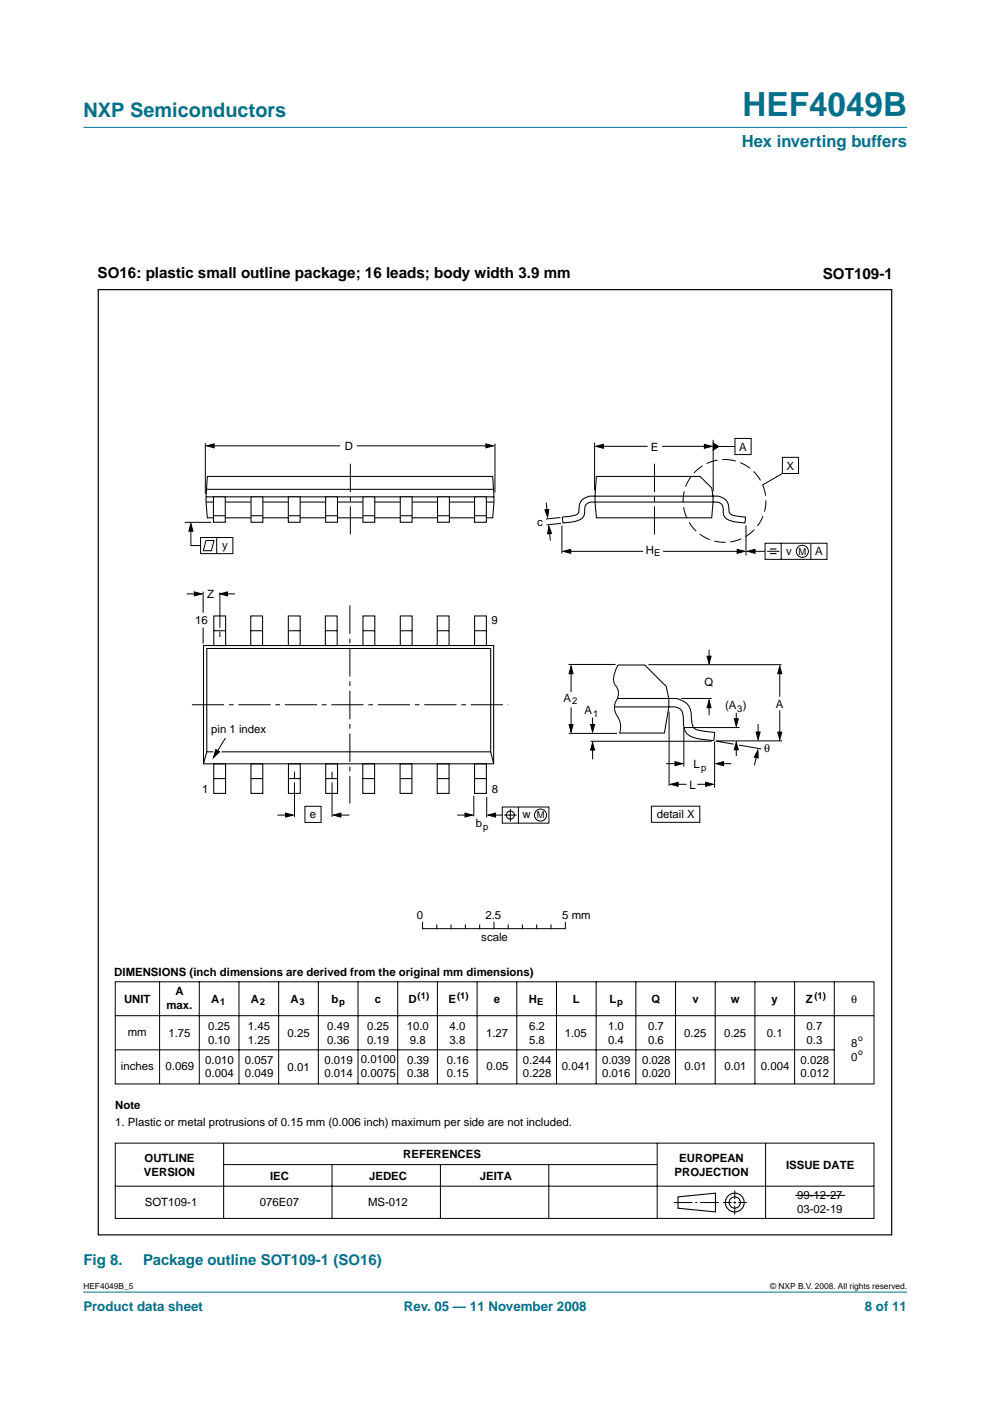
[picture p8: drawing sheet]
<svg xmlns="http://www.w3.org/2000/svg" width="210mm" height="297mm" viewBox="0 0 210 297" stroke-linecap="round" stroke-linejoin="round" font-family="sans-serif">
<g fill="#00708a" stroke="#00708a" stroke-width=".21">
<path d="M17.7 273.9h174.6z"/>
<path d="M17.7 27h174.6z"/>
</g>
<path d="M43.7 106.4h61z" fill="#fff" stroke="#000" stroke-width=".22"/>
<g fill="none" stroke="#000" stroke-width=".21">
<path d="M43.5 93.9v10.8M44.8 94.5h27.3M75.6 94.5h28.1M104.9 94v10.4M126.1 93.9v10.1M127.1 94.6h10.2M140.4 94.6h9.7M151.2 93.3v10.9M151.8 94.7h4M155.8 93h3.5v3.4h-3.5zM165.9 97h3.4v3.4h-3.4zM115.8 106.6l.3 2.5"/>
<path d="M116.4 112.1l.3 2.5M118.8 109.7l-3 .3M118.9 111l-3 .3M119.1 111.4v6M120.2 116.9h16.2M140.6 116.9h16.3M158.2 111.4v6.4M159.4 116.9h2.8M162.2 115.2h13.1v3.4h-13.1zM162.6 116.9h2.7M165.6 115.2v3.4M165.9 100.4l-4.2 2.4"/>
<path d="M171.9 115.2v3.4M39.6 125.9h2.6M43.1 125.4v4.5M46.6 125.6v7.5M46.6 133.9v1.2M47.2 125.9h2.6M150.3 137.8v2.3M120.5 140.9h10M120.6 155.5h10.2M121.1 141.8v4.9M121.1 150v4.5M125.2 157.2h25.7"/>
<path d="M125.6 152.2v2.5M125.6 158.4v2.6M131 141a4.9 4.9 0 0 0-.7 4 3 3 0 0 1 .1 4 3.5 3.5 0 0 0 .8 3.4 4 4 0 0 1 .2 3M137.5 140.9h28.2M141.9 150.9v15.7M144.5 148.1h6.4M145 154.3v8.2M145 154.3h11.8M150.3 149.1v2.5M151.5 157.2v9.8M151.7 157.1l3.9 .7M151.9 157.1h13.9"/>
<path d="M156.1 151.2v1.9M156.1 158.4v1.9M156.7 158l4.7 .8M160.5 159.7l-.5 2.5M160.7 153.5v2.6M165.3 142.1v5.6M165.3 150.6v5.3M58.8 172.8h2.6M62.4 163.6v1.4M62.4 165.9v7.3M64.7 171h3.4v3.4h-3.4zM70.4 163.6v1.4"/>
<path d="M70.4 165.9v7.3M71.5 172.8h2.6M96.9 172.8h2.6M100.5 168.7v4.4M103.2 169v4.3M104.4 172.8h2.1M106.5 171.1h9.9v3.4h-9.9zM106.9 172.8h2.6M108.2 171.5v2.7M109.9 171.1v3.4M138.1 170.9h10.3v3.4h-10.3zM141.2 161.9h2.3"/>
<path d="M143 166.3h2.6M147.8 166.3h2.6M152.7 161.9h2.4"/>
<circle cx="170.1" cy="116.9" r="1.28"/>
<circle cx="108.2" cy="172.8" r=".86"/>
<circle cx="114.6" cy="172.8" r="1.28"/>
</g>
<g fill="#000" stroke="#000" stroke-width=".21">
<path d="M43.8 94.5l1.6-.4v.9zM103 94.1l1.6 .4-1.6 .5zM126.3 94.6l1.6-.4v.9zM149.3 94.2l1.6 .4-1.6 .5zM151.2 93.9l1.2 .8-1.2 .7zM115.5 108.1l.9-.1-.3 1.6zM116.4 111.6l.6 1.5-.9 .1zM119.4 116.9l1.6-.4v.8zM156.3 116.5l1.6 .4-1.6 .4zM158.5 116.9l1.6-.4v.8zM41.2 125.5l1.6 .4-1.6 .4zM46.6 125.9l1.6-.4v.8z"/>
<path d="M149.9 139.1h.9l-.5 1.6zM121.1 141.3l.4 1.5h-.8zM120.7 153.6h.8l-.4 1.6zM125.6 157.4l.5 1.6h-.9zM125.2 153.6h.9l-.5 1.6zM150.3 148.5l.5 1.6h-.9zM156.1 157.4l.4 1.6h-.8zM155.7 152.4h.8l-.4 1.6zM160.3 155.2h.9l-.5 1.6zM165.3 141.3l.5 1.5h-.9zM164.9 155.2h.9l-.5 1.6zM60.6 172.4l1.6 .4-1.6 .4z"/>
<path d="M70.7 172.8l1.6-.4v.8zM98.6 172.4l1.6 .4-1.6 .4zM103.5 172.8l1.6-.4v.8zM143.1 161.5l1.6 .4-1.6 .4zM142.2 166.3l1.6-.4v.8zM149.6 165.9l1.6 .4-1.6 .4zM151.8 161.9l1.6-.4v.8zM160.7 159.1l.1 1.6-.9-.2z"/>
</g>
<path d="M163.3 116.4h1.3M163.3 117.4h1.3" fill="none" stroke="#000" stroke-width=".24"/>
<path d="M40.7 149.4h67" fill="none" stroke="#000" stroke-width=".21" stroke-dasharray="6.8 1 1 1" stroke-linecap="butt"/>
<path d="M74.3 98.3v15M138.8 98.3v15M74.2 128.4v42" fill="none" stroke="#000" stroke-width=".21" stroke-dasharray="6 1 1 1" stroke-linecap="butt"/>
<circle cx="153.6" cy="106.2" r="8.8" fill="none" stroke="#000" stroke-width=".21" stroke-dasharray="2.4 1" stroke-linecap="butt"/>
<g fill="none" stroke="#000" stroke-width=".22">
<path d="M43.7 105.3h61M43.8 103.7h60.8M44 101h60.5l.2 4.3-.2 4.5h-60.5l-.3-3.4zM126.2 106.4a1.7 1.7 0 0 0-2.2 1.9 2.03 2.03 0 0 1-1.9 2.2l-2.7 .4-.2-1.2 .5-.1a4.8 4.8 0 0 0 2.9-.8l.2-.9a2.8 2.8 0 0 1 3.4-2.7h24.9a2.87 2.87 0 0 1 3.4 2.1 2.17 2.17 0 0 0 .3 1.7l.9 .3 2.4 .4-.1 1.1-.3 .1a5.5 5.5 0 0 1-4.1-1.4l-.3-1.2a1.67 1.67 0 0 0-2.1-1.9M126.4 101h22l2.5 2.5 .3 1.7v1.2l-.3 3.4h-24.5l-.2-4.6zM43.1 136.9h61.6v25h-61.6zM43.8 137.5h60.2v21.9h-60.2zM45.3 130.6h2.5v6.3h-2.5zM45.3 133.7h2.5M53.2 130.6h2.5v6.3h-2.5zM53.2 133.7h2.5M61.1 130.6h2.5v6.3h-2.5z"/>
<path d="M61.1 133.7h2.5M69 130.6h2.5v6.3h-2.5zM69 133.7h2.5M77 130.6h2.5v6.3h-2.5zM77 133.7h2.5M84.9 130.6h2.5v6.3h-2.5zM84.9 133.7h2.5M92.7 130.6h2.5v6.3h-2.5zM92.7 133.7h2.5M100.6 130.6h2.5v6.3h-2.5zM100.6 133.7h2.5M43.8 159.4l-.7 2.5"/>
<path d="M104 159.4l.7 2.5M130.9 148.1h10.9a4.1 4.1 0 0 1 4.6 2.5l.3 2.5a1.69 1.69 0 0 0 1.8 1.8l3 .4-.1 1.6a11.9 11.9 0 0 1-5.5-1.1 3.5 3.5 0 0 1-1-2.9 2.51 2.51 0 0 0-1-2.8l-.6-.2h-1.6M131 141h5.7l4.5 4.5 .6 2.6v1.8l-.9 5.5h-9.6M45.3 161.9h2.5v6.3h-2.5zM45.3 165.1h2.5M53.2 161.9h2.5v6.3h-2.5zM53.3 165.1h2.5M61.2 161.9h2.5v6.3h-2.5zM61.2 165.1h2.5M69.1 161.9h2.5v6.3h-2.5zM69.1 165.1h2.5M76.9 161.9h2.5v6.3h-2.5z"/>
<path d="M76.9 165.1h2.5M84.8 161.9h2.5v6.3h-2.5zM84.8 165.1h2.5M92.7 161.9h2.5v6.3h-2.5zM92.7 165.1h2.5M100.6 161.9h2.5v6.3h-2.5zM100.6 165.1h2.5"/>
</g>
<path d="M69 105.3h2.6v5.4h-2.6z" fill="#fff" stroke="#000" stroke-width=".22"/>
<path d="M69 109.3h2.6" fill="none" stroke="#000" stroke-width=".22"/>
<path d="M61.1 105.3h2.5v5.4h-2.5z" fill="#fff" stroke="#000" stroke-width=".22"/>
<path d="M61.1 109.3h2.5" fill="none" stroke="#000" stroke-width=".22"/>
<path d="M53.2 105.3h2.5v5.4h-2.5z" fill="#fff" stroke="#000" stroke-width=".22"/>
<path d="M53.2 109.3h2.5" fill="none" stroke="#000" stroke-width=".22"/>
<path d="M45.3 105.3h2.5v5.4h-2.5z" fill="#fff" stroke="#000" stroke-width=".22"/>
<path d="M45.3 109.3h2.5" fill="none" stroke="#000" stroke-width=".22"/>
<g fill="#fff" stroke="#000" stroke-width=".22">
<path d="M92.8 105.3h2.5v5.4h-2.5z"/>
<path d="M76.9 105.3h2.6v5.4h-2.6z"/>
<path d="M84.9 105.3h2.5v5.4h-2.5z"/>
</g>
<path d="M84.9 109.3h2.5" fill="none" stroke="#000" stroke-width=".22"/>
<path d="M100.6 105.3h2.5v5.4h-2.5z" fill="#fff" stroke="#000" stroke-width=".22"/>
<path d="M76.9 109.3h2.6M92.8 109.3h2.5M100.6 109.3h2.5" fill="none" stroke="#000" stroke-width=".22"/>
<path d="M40.5 111l.4 1.6h-.9z" fill="#000" stroke="#000" stroke-width=".21"/>
<path d="M39.2 110.7h5.6M40.5 111.7v4h2M42.5 114h6.9v3.4h-6.9zM43.7 114.6h1.7l-.6 2.2h-1.7zM45.9 114v3.4" fill="none" stroke="#000" stroke-width=".21"/>
<path d="M45.4 158.4l1.7 .9-2.1 1.8z" fill="#fff"/>
<g fill="none" stroke="#000" stroke-width=".21">
<path d="M43.1 133v3.5M47.8 156.5l-2.6 4.1M89.6 195.6v1.3M89.6 196.9h30.2M92.6 196.1v.8M95.6 196.1v.8M98.7 196.1v.8M101.7 196.1v.8M104.7 195.5v1.4M107.7 196.1v.8M110.8 196.1v.8M113.8 196.1v.8"/>
<path d="M116.8 196.1v.8M119.9 195.6v1.3M24.4 208.2h160.9v21.6h-160.9zM24.5 215.3h160.8M33.8 208.2v21.6M42.3 208.2v21.6M50.7 208.2v21.6M59.1 208.2v21.6M67.5 208.2v21.6M75.9 208.2v21.6M84.3 208.2v21.6M92.7 208.2v21.6"/>
<path d="M101.2 208.2v21.6M109.6 208.2v21.6M118 208.2v21.6M126.4 208.2v21.6M134.8 208.2v21.6M143.2 208.2v21.6M151.6 208.2v21.6M160.1 208.2v21.6M168.5 208.2v21.6M176.9 208.2v21.6M24.5 222.6h152.4M24.4 242.4h160.9v15.9h-160.9z"/>
<path d="M24.4 251.5h160.9M47.4 242.4v15.9M47.4 246.9h91.9M70.4 246.9v11.4M93.4 246.9v11.4M116.4 246.9v11.4M139.3 242.4v15.9M142.9 255h3.9M147.4 255h.4M148.4 255h4M153.3 255h1.8M155.5 255h.6"/>
<path d="M155.8 252.4v1.8M155.8 254.7v.5M155.8 255.7v1.8M156.5 255h1.9M162.3 242.4v15.9M168.6 253.5h10.6"/>
</g>
<path d="M45.8 158.9l.8 .5-1.4 1.2z" fill="#000" stroke="#000" stroke-width=".21"/>
<g fill="none" stroke="#000" stroke-width=".23">
<path d="M143.7 253.8l8-.8v4l-8-.8z"/>
<circle cx="155.8" cy="255" r="1.2"/>
<circle cx="155.8" cy="255" r="1.99"/>
</g>
<g fill="#fff" stroke="#000" stroke-width=".22">
<path d="M126.2 106.4h25z"/>
<path d="M130.3 149.9h11.4z"/>
</g>
<path d="M20.8 61.4h168.3v200.4h-168.3z" fill="none" stroke="#000" stroke-width=".25"/>
<text font-size="7.1" fill="#00708a" x="157.4" y="24.7">HEF4049B</text>
<text font-size="4.2" fill="#00708a" x="17.7" y="24.9">NXP Semiconductors</text>
<text font-size="3.5" fill="#00708a" x="157.3" y="31.1">Hex inverting buffers</text>
<g font-size="3.2">
<text x="20.7" y="59">SO16: plastic small outline package; 16 leads; body width 3.9 mm</text>
<text x="174.5" y="59.1">SOT109-1</text>
</g>
<g font-size="3.2" fill="#00708a">
<text x="17.7" y="268.3">Fig 8.</text>
<text x="30.4" y="268.3">Package outline SOT109-1 (SO16)</text>
</g>
<g font-size="2.8" fill="#00708a">
<text x="17.7" y="278">Product data sheet</text>
<text x="85.6" y="278">Rev. 05 — 11 November 2008</text>
<text x="183.4" y="278">8 of 11</text>
</g>
<g font-size="2.4">
<text x="73.1" y="95.4">D</text>
<text x="138" y="95.5">E</text>
<text x="156.7" y="95.6">A</text>
<text x="166.8" y="99.6">X</text>
<text x="113.9" y="111.5">c</text>
<text x="47.1" y="116.4">y</text>
<text x="136.9" y="117.5">H</text>
<text x="166.7" y="117.6">v</text>
<text x="172.8" y="117.8">A</text>
<text x="43.9" y="126.7">Z</text>
<text x="41.4" y="132.2">16</text>
<text x="104.2" y="132.3">9</text>
<text x="119.5" y="148.9">A</text>
<text x="149.4" y="145.5">Q</text>
<text x="44.8" y="155.5">pin 1 index</text>
<text x="124" y="151.5">A</text>
<text x="153.8" y="150.4">(A )</text>
<text x="164.5" y="150.2">A</text>
<text x="162" y="159.4">θ</text>
<text x="146.2" y="167.2">L</text>
<text x="147" y="162.9">L</text>
<text x="42.9" y="168.2">1</text>
<text x="65.7" y="173.4">e</text>
<text x="104.2" y="168.2">8</text>
<text x="110.8" y="173.5">w</text>
<text x="139.2" y="173.5">detail X</text>
<text x="100.9" y="175.4">b</text>
<text x="88.3" y="194.8">0</text>
<text x="102.9" y="194.8">2.5</text>
<text x="119.2" y="194.8">5 mm</text>
<text x="102" y="199.6">scale</text>
<text x="24.2" y="207">DIMENSIONS (inch dimensions are derived from the original mm dimensions)</text>
<text x="26.3" y="212.7">UNIT</text>
<text x="35.3" y="213.9">max.</text>
<text x="37.2" y="211">A</text>
<text x="44.8" y="212.7">A</text>
<text x="53.2" y="212.7">A</text>
<text x="61.6" y="212.7">A</text>
<text x="70.3" y="212.7">b</text>
<text x="79.5" y="212.7">c</text>
<text x="86.6" y="212.7">D</text>
<text x="95.1" y="212.7">E</text>
<text x="104.7" y="212.7">e</text>
<text x="112.1" y="212.7">H</text>
<text x="121.5" y="212.7">L</text>
<text x="129.2" y="212.7">L</text>
<text x="138.1" y="212.7">Q</text>
<text x="146.8" y="212.7">v</text>
<text x="154.9" y="212.7">w</text>
<text x="163.6" y="212.7">y</text>
<text x="170.8" y="212.7">Z</text>
<text x="180.5" y="212.7">θ</text>
<text x="27.1" y="219.6">mm</text>
<text x="35.7" y="219.8">1.75</text>
<text x="44.1" y="218.4">0.25</text>
<text x="44.1" y="221.3">0.10</text>
<text x="52.6" y="218.4">1.45</text>
<text x="52.6" y="221.3">1.25</text>
<text x="61" y="219.9">0.25</text>
<text x="69.4" y="218.4">0.49</text>
<text x="69.4" y="221.3">0.36</text>
<text x="77.8" y="218.4">0.25</text>
<text x="77.8" y="221.3">0.19</text>
<text x="86.2" y="218.4">10.0</text>
<text x="86.9" y="221.3">9.8</text>
<text x="95.3" y="218.4">4.0</text>
<text x="95.3" y="221.3">3.8</text>
<text x="103.1" y="219.8">1.27</text>
<text x="112.2" y="218.4">6.2</text>
<text x="112.2" y="221.3">5.8</text>
<text x="119.8" y="219.8">1.05</text>
<text x="128.9" y="218.4">1.0</text>
<text x="128.9" y="221.3">0.4</text>
<text x="137.4" y="218.4">0.7</text>
<text x="137.4" y="221.3">0.6</text>
<text x="145.1" y="219.8">0.25</text>
<text x="153.5" y="219.8">0.25</text>
<text x="162.6" y="219.8">0.1</text>
<text x="171" y="218.4">0.7</text>
<text x="171" y="221.3">0.3</text>
<text x="180.4" y="221.9">8</text>
<text x="25.6" y="226.9">inches</text>
<text x="35.1" y="227">0.069</text>
<text x="43.5" y="225.5">0.010</text>
<text x="51.9" y="225.5">0.057</text>
<text x="61" y="227">0.01</text>
<text x="68.8" y="225.5">0.019</text>
<text x="76.5" y="225.5">0.0100</text>
<text x="86.3" y="225.5">0.39</text>
<text x="94.7" y="225.5">0.16</text>
<text x="103.1" y="226.9">0.05</text>
<text x="110.9" y="225.5">0.244</text>
<text x="119.1" y="226.9">0.041</text>
<text x="127.7" y="225.5">0.039</text>
<text x="136.1" y="225.5">0.028</text>
<text x="145.1" y="227">0.01</text>
<text x="153.6" y="227">0.01</text>
<text x="161.3" y="227">0.004</text>
<text x="169.7" y="225.5">0.028</text>
<text x="180.4" y="224.9">0</text>
<text x="43.5" y="228.4">0.004</text>
<text x="51.9" y="228.4">0.049</text>
<text x="68.8" y="228.4">0.014</text>
<text x="76.5" y="228.4">0.0075</text>
<text x="86.3" y="228.4">0.38</text>
<text x="94.7" y="228.4">0.15</text>
<text x="110.9" y="228.4">0.228</text>
<text x="127.7" y="228.4">0.016</text>
<text x="136.1" y="228.4">0.020</text>
<text x="169.7" y="228.4">0.012</text>
<text x="24.4" y="235.1">Note</text>
<text x="24.4" y="238.7">1. Plastic or metal protrusions of 0.15 mm (0.006 inch) maximum per side are not included.</text>
<text x="85.5" y="245.6">REFERENCES</text>
<text x="30.5" y="249.3">VERSION</text>
<text x="30.7" y="246.3">OUTLINE</text>
<text x="57.2" y="250.2">IEC</text>
<text x="78.3" y="250.2">JEDEC</text>
<text x="101.7" y="250.2">JEITA</text>
<text x="143" y="249.3">PROJECTION</text>
<text x="144" y="246.3">EUROPEAN</text>
<text x="166.7" y="247.8">ISSUE DATE</text>
<text x="30.7" y="255.8">SOT109-1</text>
<text x="55.1" y="255.8">076E07</text>
<text x="78" y="255.8">MS-012</text>
<text x="169" y="254.3">99-12-27</text>
<text x="169" y="257.2">03-02-19</text>
</g>
<g font-size="2">
<text x="138.7" y="118">E</text>
<text x="169.3" y="117.6">M</text>
<text x="121.3" y="149.3">2</text>
<text x="125.8" y="152">1</text>
<text x="156.3" y="150.9">3</text>
<text x="148.6" y="163.4">p</text>
<text x="113.8" y="173.5">M</text>
<text x="102.4" y="175.9">p</text>
<text x="46.7" y="213.1">1</text>
<text x="55.1" y="213.1">2</text>
<text x="63.5" y="213.1">3</text>
<text x="71.9" y="213.1">p</text>
<text x="88.5" y="211.7">(1)</text>
<text x="96.9" y="211.7">(1)</text>
<text x="113.9" y="213.1">E</text>
<text x="130.8" y="213.1">p</text>
<text x="172.7" y="211.7">(1)</text>
</g>
<g font-size="1.8">
<text x="181.9" y="220.7">o</text>
<text x="181.9" y="223.6">o</text>
<text x="17.7" y="273.4">HEF4049B_5</text>
<text x="163.3" y="273.4">© NXP B.V. 2008. All rights reserved.</text>
</g>
</svg>
